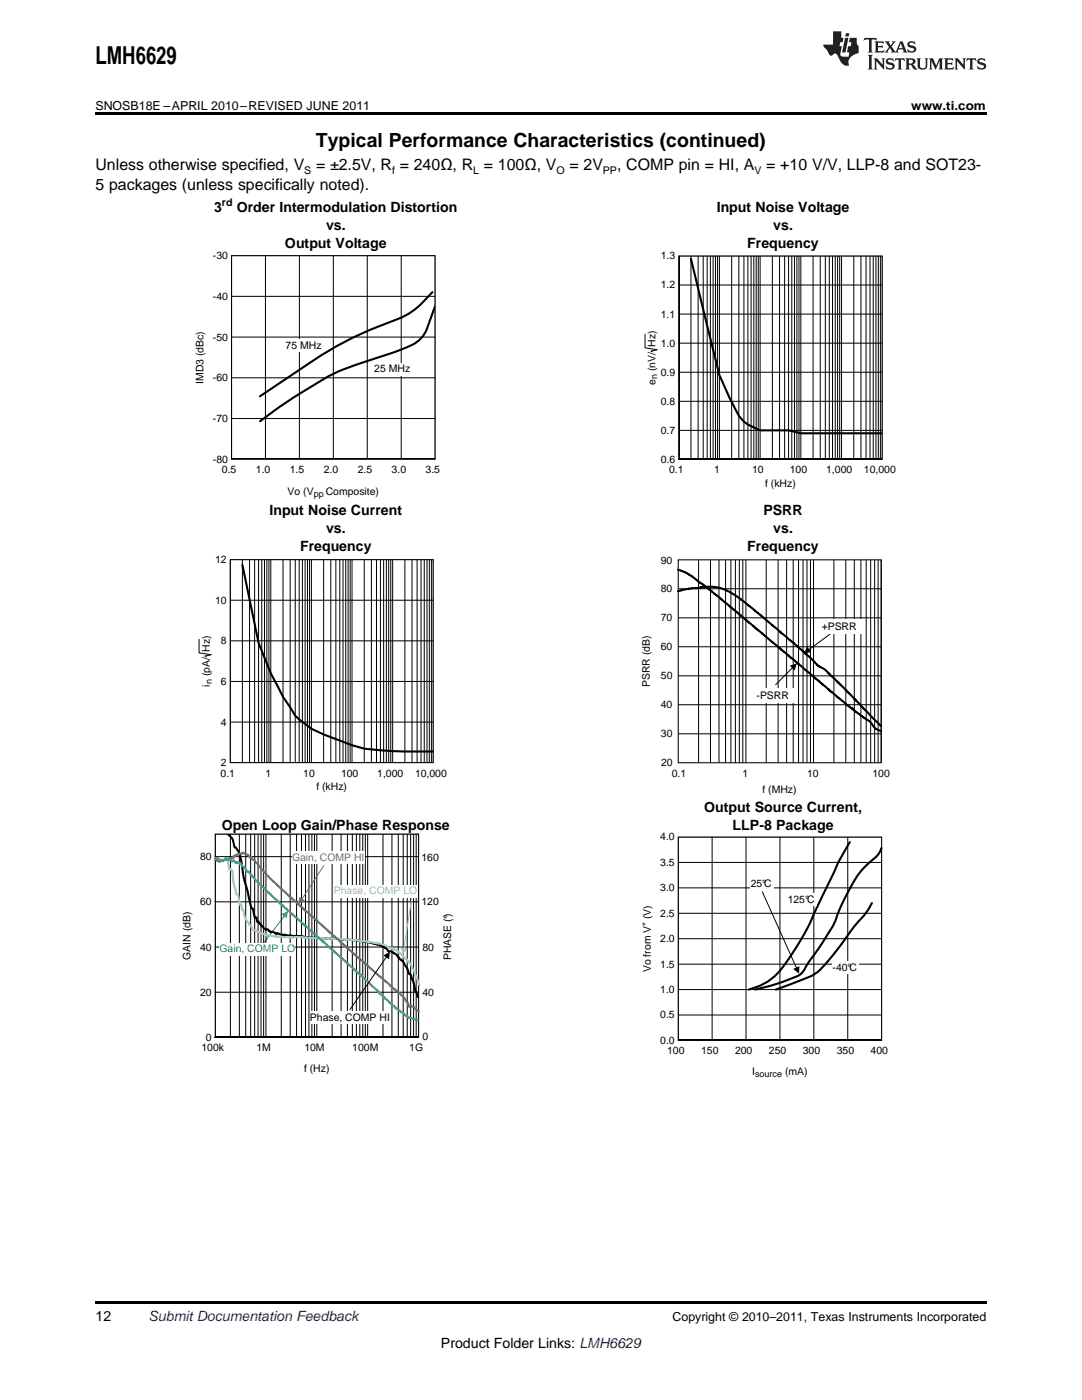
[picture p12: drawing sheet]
<svg xmlns="http://www.w3.org/2000/svg" width="216mm" height="279mm" viewBox="0 0 216 279" stroke-linecap="round" stroke-linejoin="round" font-family="sans-serif">
<path d="M169.6 168.1l-2.2 3.8-4.8 10.2a49.2 49.2 0 0 1-7.8 12.5 10.8 10.8 0 0 1-3.9 2.4l-1.5 .5M174 180.2a35.8 35.8 0 0 1-4.2 5.5l-2.6 3.6a31.3 31.3 0 0 1-4.5 5l-1.2 .7-6.7 2.5" fill="none" stroke="#000" stroke-width=".42"/>
<g fill="none" stroke="#000" stroke-width=".2">
<path d="M135.3 167h40.6v40.6h-40.6zM135.3 177.2h40.6M135.3 172.1h40.6M142.1 167v40.6M148.9 167v40.6M155.6 167v40.6M162.4 167v40.6M169.2 167v40.6M135.3 197.5h40.6M135.3 192.4h40.6M135.3 187.3h40.6M135.3 182.3h40.6"/>
<path d="M135.3 202.6h40.6"/>
</g>
<path d="M135.3 167v40.6h40.6v-40.6zM134.9 166.6h41.4v41.4h-41.4z" fill-rule="evenodd" fill="#fff"/>
<path d="M135.3 167h40.6v40.6h-40.6z" fill="none" stroke="#000" stroke-width=".2"/>
<g fill="#fff">
<path d="M157.2 178.3h5.8v2.4h-5.8z" fill-rule="evenodd"/>
<path d="M166.1 191.8h5.4v2.5h-5.4z" fill-rule="evenodd"/>
</g>
<path d="M152.1 178l6.9 15.2" fill="none" stroke="#000" stroke-width=".2"/>
<path d="M158.3 193.4l1.2-.6-.1 1.5z" fill="#000"/>
<path d="M149.8 175.1h4.6v2.5h-4.6z" fill-rule="evenodd" fill="#fff"/>
<path d="M169.7 177.2h.1M175.9 169.2a5.6 5.6 0 0 1-2.4 2.9 23.5 23.5 0 0 0-5.3 7.9l-.2 .4a30 30 0 0 1-3 6.2l-3.5 5.3a8 8 0 0 1-2.1 2.8l-4.3 1.6-4.4 1.2" fill="none" stroke="#000" stroke-width=".42"/>
<path d="M56.8 182.7l-4.3 5.7" fill="none" stroke="#0087c2" stroke-width=".2"/>
<path d="M56.2 182.5l1.3-.7-.3 1.4z" fill="#0087c2"/>
<g fill="none" stroke="#000" stroke-width=".42">
<path d="M45.5 166.5l.2 .2a2.77 2.77 0 0 1 1.1 2.3 2.78 2.78 0 0 1 1.2 2l.1 .5a36.6 36.6 0 0 0 1.5 7.2l.4 1.9a.82 .82 0 0 0 .5 .8l.3 1.7h.4l.1 .9 .3-.1 .1 .4 .3 .1 .2 .5h.2l.6 .6h.2a.37 .37 0 0 1 .5 .3l.1 .1M53.8 185.9h.1M53.8 185.9l.2 .1M54 186h.1M54 186h.3M54.3 186l.8 .3M54.3 186h.1M55.1 186.3l2.2 .4M55.1 186.3h.1M57.3 186.7h.1M57.9 186.7h-.6M57.9 186.7h.1"/>
<path d="M57.9 186.7l.7 .1M58.6 186.8h.6M58.6 186.8h.1M59.2 186.8h.1M59.2 186.8l.7 .1M59.9 186.9h.1M59.9 186.9l1.7 .2M61.6 187.1h.1M61.6 187.1h.2M61.8 187.1h.1M61.8 187.1h.4M62.2 187.1h.1"/>
<path d="M62.2 187.1l.5 .1M62.7 187.2h.1M62.7 187.2h.6M63.3 187.2h.1M63.3 187.2h.5M63.8 187.2h.1M63.8 187.2h.4M64.2 187.2h.1M64.4 187.2h-.2M64.4 187.2l.7 .1M64.4 187.2h.1M65.1 187.3h.1"/>
<path d="M65.1 187.3h.6M65.7 187.3h.1M65.7 187.3h.4M66.1 187.3h.1M66.1 187.3l1.3 .1M67.4 187.4h.1M67.4 187.4l5.2 .5M72.6 187.9h.1M72.6 187.9h.2M72.8 187.9h.1M72.8 187.9l1.5 .3M74.3 188.2l.5 .2"/>
<path d="M74.3 188.2h.1M74.8 188.4h.1M74.8 188.4l.6 .1M75.4 188.5l.4 .2M75.4 188.5h.1M75.8 188.7l.7 .3M75.8 188.7h.1M76.5 189l.2 .1M76.5 189h.1M76.7 189.1l.9 .8M76.7 189.1h.1M77.6 189.9h.1"/>
<path d="M77.6 189.9l.6 .1M78.2 190h.1M78.2 190l.5 .3M78.7 190.3l.6 .4M78.7 190.3h.1M79.3 190.7v.1M79.3 190.8l.2 .3M79.5 191.1h.1M79.5 191.1l.4 .4M79.9 191.5h.1M80 191.5l.3 .3M80.3 191.8h.1"/>
<path d="M80.4 191.8l.8 1.4 .5 1.1M81.7 194.3v.1M81.7 194.4l.3 .3 .6 1.5 .2 1.5 .3 .3 .2 .9 .2 .1"/>
</g>
<g fill="#000">
<circle cx="59.4" cy="186.9" r=".21"/>
<circle cx="60.1" cy="186.9" r=".21"/>
<circle cx="66.8" cy="187.4" r=".21"/>
<circle cx="67" cy="187.4" r=".21"/>
<circle cx="68.5" cy="187.5" r=".21"/>
<circle cx="69.6" cy="187.6" r=".21"/>
<circle cx="70" cy="187.6" r=".21"/>
<circle cx="71.3" cy="187.7" r=".21"/>
<circle cx="71.7" cy="187.7" r=".21"/>
<circle cx="72.2" cy="187.8" r=".21"/>
</g>
<g fill="none" stroke="#000" stroke-width=".2">
<path d="M42.9 166.5v40.5M46 166.5v40.5M47.8 166.5v40.5M49 166.5v40.5M50 166.5v40.5M50.8 166.5v40.5M51.5 166.5v40.5M52.1 166.5v40.5M52.6 166.5v40.5M53.1 166.5v40.5M56.1 166.5v40.5M57.9 166.5v40.5"/>
<path d="M59.2 166.5v40.5M60.2 166.5v40.5M61 166.5v40.5M61.6 166.5v40.5M62.2 166.5v40.5M62.8 166.5v40.5M63.2 166.5v40.5M66.3 166.5v40.5M68.1 166.5v40.5M69.3 166.5v40.5M70.3 166.5v40.5M71.1 166.5v40.5"/>
<path d="M71.8 166.5v40.5M72.4 166.5v40.5M72.9 166.5v40.5M73.4 166.5v40.5M76.4 166.5v40.5M78.2 166.5v40.5M79.5 166.5v40.5M80.5 166.5v40.5M81.3 166.5v40.5M81.9 166.5v40.5M82.5 166.5v40.5M83 166.5v40.5"/>
<path d="M83.5 166.5v40.5"/>
</g>
<path d="M42.9 166.5v40.5h40.6v-40.5zM42.5 166.2h41.4v41.2h-41.4z" fill-rule="evenodd" fill="#fff"/>
<path d="M42.9 166.5h40.6v40.5h-40.6z" fill="none" stroke="#000" stroke-width=".2"/>
<path d="M42.9 166.5v40.5h40.6v-40.5zM42.5 166.2h41.4v41.2h-41.4z" fill-rule="evenodd" fill="#fff"/>
<path d="M42.9 180h40.6M42.9 171h40.6M42.9 166.5h40.6v40.5h-40.6zM42.9 198h40.6M42.9 189h40.6M42.9 207h40.6" fill="none" stroke="#000" stroke-width=".2"/>
<path d="M64.6 172.8l-4.4 6.7" fill="none" stroke="#66bc29" stroke-width=".2"/>
<path d="M59.7 179l1.2 .7-1.3 .8z" fill="#66bc29"/>
<g fill="#fff">
<path d="M58.3 170h14.4v2.4h-14.4z" fill-rule="evenodd"/>
<path d="M43.8 188.2h15.1v2.5h-15.1z" fill-rule="evenodd"/>
<path d="M66.6 176.6h16.7v2.5h-16.7z" fill-rule="evenodd"/>
</g>
<path d="M82.2 179.2l-1.6 10.2" fill="none" stroke="#82c1e0" stroke-width=".2"/>
<path d="M79.9 189.1l1.4 .2-.9 1.2z" fill="#82c1e0"/>
<g fill="none" stroke="#82c1e0" stroke-width=".42">
<path d="M49.1 183.5h.1M49.1 183.5l.2 .5 .3 .2 .2 .5 .3 .1a.83 .83 0 0 0 .7 .8h.3l1.1 .8h.3M52.5 186.4l1.3 .3M52.5 186.4h.1M53.8 186.7h.1M53.8 186.7l.5 .1M54.3 186.8h.1M54.3 186.8h.4M54.7 186.8v.1M54.7 186.9h.4M55.1 186.9h.1M55.1 186.9l.7 .1"/>
<path d="M55.8 187h.8M55.8 187h.1M56.6 187h.1M56.6 187h.5M57.1 187h.1M57.1 187h.6M57.7 187h.1M57.7 187l.2 .1M57.9 187.1h.5M57.9 187.1h.1M58.4 187.1h.1M59 187l-.6 .1"/>
<path d="M59 187h.1M59 187h.9M59.9 187h.1M59.9 187l.4 .1M60.3 187.1h.1M60.3 187.1h.6M60.9 187.1h.1M60.9 187.1h.3M61.2 187.1h.1M61.2 187.1h.6M61.8 187.1h.1M61.8 187.1l.4 .1"/>
<path d="M62.2 187.2h.1M62.2 187.2h.7M62.9 187.2h.1M62.9 187.2h.2M63.1 187.2h.1M63.1 187.2h.7"/>
</g>
<circle cx="63.8" cy="187.2" r=".21" fill="#82c1e0"/>
<path d="M63.8 187.2h.2" fill="none" stroke="#82c1e0" stroke-width=".42"/>
<circle cx="64" cy="187.2" r=".21" fill="#82c1e0"/>
<path d="M64 187.2l.6 .1M64.6 187.3h.1M64.6 187.3h.5M65.1 187.3h.1M65.1 187.3h.4M65.5 187.3h.1M65.5 187.3h.2M65.7 187.3h.1M65.7 187.3h.4M66.1 187.3h.1M66.1 187.3h.2" fill="none" stroke="#82c1e0" stroke-width=".42"/>
<circle cx="66.3" cy="187.3" r=".21" fill="#82c1e0"/>
<path d="M66.3 187.3l.5 .1" fill="none" stroke="#82c1e0" stroke-width=".42"/>
<circle cx="66.8" cy="187.4" r=".21" fill="#82c1e0"/>
<path d="M66.8 187.4h1.1M67.9 187.4h.2M67.9 187.4h.1" fill="none" stroke="#82c1e0" stroke-width=".42"/>
<circle cx="68.1" cy="187.4" r=".21" fill="#82c1e0"/>
<path d="M68.1 187.4l.4 .1" fill="none" stroke="#82c1e0" stroke-width=".42"/>
<circle cx="68.5" cy="187.5" r=".21" fill="#82c1e0"/>
<path d="M68.5 187.5h.2" fill="none" stroke="#82c1e0" stroke-width=".42"/>
<circle cx="68.7" cy="187.5" r=".21" fill="#82c1e0"/>
<path d="M68.7 187.5h.5M69.2 187.5h.4M69.2 187.5h.1M69.6 187.5h.1M69.6 187.5l1.3 .1" fill="none" stroke="#82c1e0" stroke-width=".42"/>
<circle cx="70.9" cy="187.6" r=".21" fill="#82c1e0"/>
<path d="M70.9 187.6l.8 .1" fill="none" stroke="#82c1e0" stroke-width=".42"/>
<circle cx="71.7" cy="187.7" r=".21" fill="#82c1e0"/>
<path d="M71.7 187.7l.5 .1M72.2 187.8h.1M72.2 187.8h.4M72.6 187.8l.7 .1M72.6 187.8h.1M73.3 187.9l2.1 .4M73.3 187.9h.1M75.4 188.3l1 .2 .7 .3 .4 .3h.3M75.4 188.3h.1" fill="none" stroke="#82c1e0" stroke-width=".42"/>
<circle cx="77.8" cy="189.1" r=".21" fill="#82c1e0"/>
<path d="M45.5 171.9l.2 1.5h.3l.2 .3 .2 .1 .2 2.3 .6 2.4h.3l.4 2 .2 .1 .2 .9 .3 .1 .1 1.1 .4 .8M77.8 189.1l.4 .1M78.2 189.2h.1M78.2 189.2l.5 .3M78.7 189.5h.1M78.7 189.5a4.7 4.7 0 0 1 1.9 1.5l.9 .9M81.5 191.9h.1M81.5 191.9l.4 .4 .7 1.5 1.1 2.8" fill="none" stroke="#82c1e0" stroke-width=".42"/>
<g fill="none" stroke="#66bc29" stroke-width=".42">
<path d="M42.9 171.5l1 .5a.35 .35 0 0 1 .5-.2l.7-.5 .4 .3 .3-.4 .6 .1 .2-.4 .3 .1 .1-.4 .3 .1 .2-.3 .4-.1 .3 .2a.42 .42 0 0 1 .4-.3 .42 .42 0 0 1 .4 .3 .78 .78 0 0 1 .8 .6h.3a.57 .57 0 0 0 .7 .5l.2 .5 2 2.2M53 174.3h.1M53 174.3l2.4 2.4M55.4 176.7h.1M55.4 176.7l.8 .8M56.2 177.5h.1M56.2 177.5l1.3 1.2M57.5 178.7h.1M57.5 178.7l.7 .5M58.2 179.2h.1M58.2 179.2l.2 .2M58.4 179.4h.1"/>
<path d="M58.4 179.4l1.1 1M59.5 180.4h.1M59.5 180.4l.6 .6M60.1 181h.1M60.1 181l.7 .6M60.8 181.6h.1M60.8 181.6l.2 .2M61 181.8h.1M61 181.8l.6 .5M61.6 182.3h.1M61.6 182.3l.4 .4M62 182.7h.1"/>
<path d="M62.1 182.7l1.2 1.2M63.3 183.9h.1M63.4 183.9l.8 .7M64.2 184.6h.1M64.2 184.6l.2 .2M64.4 184.8h.1M64.4 184.8l.2 .2M64.6 185h.1M64.6 185l.9 .8M65.5 185.8h.1M65.5 185.8l.4 .4M65.9 186.2h.1"/>
<path d="M65.9 186.2l.7 .6M66.6 186.8h.1M66.6 186.8l.2 .2M66.8 187l.4 .3M66.8 187h.1M67.2 187.3h.1M67.2 187.3l.7 .6M67.9 187.9h.1M67.9 187.9l.2 .2M68.1 188.1l.2 .2M68.1 188.1h.1M68.3 188.3h.1"/>
<path d="M68.3 188.3l.2 .2M68.5 188.5l.5 .4M68.5 188.5h.1M69 188.9l.2 .2M69 188.9h.1M69.2 189.1h.1M69.2 189.1l.2 .2M69.4 189.3l.2 .2M69.4 189.3h.1M69.6 189.5l.9 .7M69.6 189.5h.1M70.5 190.2l.2 .2"/>
<path d="M70.5 190.2h.1M70.7 190.4l.2 .2M70.7 190.4h.1M70.9 190.6h.1M70.9 190.6l.6 .6M71.5 191.2h.1M71.6 191.2l.2 .2M71.8 191.4l.2 .2M71.8 191.4h.1M72 191.6h.1M72 191.6l.2 .1M72.2 191.7l.4 .4"/>
<path d="M72.2 191.7h.1M72.6 192.1h.1M72.6 192.1l.2 .2M72.8 192.3h.1M72.8 192.3l.3 .2M73.1 192.5h.1M73.1 192.5l.2 .2M73.3 192.7l1.9 1.7M73.3 192.7h.1M75.2 194.4l.2 .2M75.2 194.4h.1M75.4 194.6h.1"/>
<path d="M75.4 194.6l.3 .2M75.7 194.8h.1M75.7 194.8l.2 .1M75.9 194.9l1.1 1M75.9 194.9h.1M77 195.9h.1M77 195.9l.8 .7M77.8 196.6v.1M77.8 196.7l.9 .7M78.7 197.4l.2 .2M78.7 197.4h.1M78.9 197.6h.1"/>
<path d="M78.9 197.6l.2 .2M79.1 197.8l1.6 1.4 .7 1 .2 .7 .4-.2 .5 .3M79.1 197.8h.1M82.5 201h.1M82.5 201l1.1 .8"/>
</g>
<path d="M42.9 171.4a.79 .79 0 0 1 1.1 .3l.2-.1 .2 .2a.34 .34 0 0 0 .4-.3h.2a.43 .43 0 0 0 .6 .1M81.7 203.1l1.1 .3M82.8 203.4h.1M82.8 203.4l.6 .3" fill="none" stroke="#0087c2" stroke-width=".42"/>
<circle cx="81.7" cy="203.1" r=".21" fill="#0087c2"/>
<g fill="none" stroke="#0087c2" stroke-width=".42">
<path d="M45.6 171.6a.59 .59 0 0 1 .7 .3l.4-.2 .2 .4h.2M47.1 172.1h.1M47.3 172.1h-.2M47.3 172.1l.1 .1M47.4 172.2l.2-.1 .3 .4 .3-.1a.79 .79 0 0 0 .6 .7l.2 .3a.74 .74 0 0 0 .7 .6l.2 .4M49.9 174.4h.1M49.9 174.4l2.2 2.3M52.1 176.7h.1M52.1 176.7l1.5 1.5M53.6 178.2h.1M53.6 178.2l.4 .3M54 178.5h.1"/>
<path d="M54 178.5l.3 .3M54.3 178.8h.1M54.3 178.8l.4 .4M54.7 179.2h.1M54.7 179.2l1.1 .9M55.8 180.1v.1M55.8 180.2l.8 .7M56.6 180.9h.1M56.6 180.9l.7 .6M57.3 181.5h.1M57.3 181.5l.8 .8M58.1 182.3h.1"/>
<path d="M58.1 182.3l.3 .2M58.4 182.5h.1M58.4 182.5l.8 .7M59.2 183.2h.1M59.2 183.2l.7 .6M59.9 183.8h.1M59.9 183.8l.4 .4M60.3 184.2h.1M60.3 184.2l.2 .2M60.5 184.4h.1M60.5 184.4l.4 .4M60.9 184.8h.1"/>
<path d="M60.9 184.8l1.1 1M62 185.8h.1M62 185.8l.2 .1M62.2 185.9v.1M62.2 186l.5 .3M62.7 186.3h.1M62.7 186.3l.2 .2M62.9 186.5h.1M62.9 186.5l.2 .2M63.1 186.7h.1M63.1 186.7l.2 .2M63.3 186.9h.1"/>
<path d="M63.3 186.9l.2 .2M63.5 187.1h.1M63.5 187.1l.7 .6M64.2 187.7h.1M64.2 187.7l.2 .2M64.4 187.9h.1M64.4 187.9l.2 .2M64.6 188.1h.1M64.6 188.1l.7 .5M65.3 188.6h.1M65.3 188.6l.4 .4M65.7 189h.1"/>
<path d="M65.7 189l.2 .2M65.9 189.2h.1M65.9 189.2l.4 .4M66.3 189.6h.1M66.3 189.6l.3 .2M66.6 189.8l.2 .2M66.6 189.8h.1M66.8 190h.1M66.8 190l.2 .2M67 190.2h.1M67 190.2l.2 .2M67.2 190.4h.1"/>
<path d="M67.2 190.4l.7 .5M67.9 190.9h.1M67.9 190.9l.2 .2M68.1 191.1h.1M68.1 191.1l.2 .2M68.3 191.3h.1M68.3 191.3l.2 .2M68.5 191.5l.4 .4M68.5 191.5h.1M68.9 191.9l.3 .2M68.9 191.9h.1M69.2 192.1h.1"/>
<path d="M69.2 192.1l.2 .2M69.4 192.3l.2 .2M69.4 192.3h.1M69.6 192.5l.8 .8M69.6 192.5h.1M70.4 193.3l.3 .2M70.4 193.3h.1M70.7 193.5h.1M70.7 193.5l.2 .2M70.9 193.7h.1M70.9 193.7l.8 .7M71.7 194.4h.1"/>
<path d="M71.7 194.4l.5 .4M72.2 194.8l.4 .4M72.2 194.8h.1M72.6 195.2l.2 .2M72.6 195.2h.1M72.8 195.4h.1M72.8 195.4l.2 .2M73 195.6l.3 .2M73 195.6h.1M73.3 195.8l1.9 1.8M73.3 195.8h.1M75.2 197.6l.2 .3"/>
<path d="M75.2 197.6h.1M75.4 197.9l.2 .2M75.4 197.9h.1M75.6 198.1h.1M75.6 198.1l.2 .2M75.8 198.3l1.1 1M75.8 198.3h.1M76.9 199.3h.1M76.9 199.3l1.1 1M78 200.3v.1M78 200.4l.6 .4M78.6 200.8l.3 .2"/>
<path d="M78.6 200.8h.1M78.9 201v.1M78.9 201.1l2.1 1.6M81 202.7h.1M81 202.7l.7 .4"/>
</g>
<path d="M77.1 190.9l-7.3 10.6" fill="none" stroke="#000" stroke-width=".2"/>
<path d="M76.5 190.7l1.3-.7-.2 1.4z" fill="#000"/>
<path d="M61.8 201.8h16v2.5h-16z" fill-rule="evenodd" fill="#fff"/>
<g fill="none" stroke="#000" stroke-width=".2">
<path d="M135.3 117.5h40.5M139.4 111.7v40.5M141.8 111.7v40.5M143.5 111.7v40.5M144.8 111.7v40.5M145.8 111.7v40.5M146.7 111.7v40.5M147.5 111.7v40.5M148.2 111.7v40.5M148.8 111.7v40.5M152.9 111.7v40.5M155.3 111.7v40.5"/>
<path d="M157 111.7v40.5M158.3 111.7v40.5M159.3 111.7v40.5M160.2 111.7v40.5M161 111.7v40.5M161.7 111.7v40.5M162.3 111.7v40.5M166.4 111.7v40.5M168.8 111.7v40.5M170.5 111.7v40.5M171.8 111.7v40.5M172.8 111.7v40.5"/>
<path d="M173.7 111.7v40.5M174.5 111.7v40.5M175.2 111.7v40.5M175.8 111.7v40.5M135.3 134.9h40.5M135.3 129.1h40.5M135.3 123.3h40.5M165.7 126.5l-4.4 3.2M135.3 146.4h40.5M135.3 140.6h40.5"/>
</g>
<path d="M135.3 111.7h40.5v40.5h-40.5z" fill="none" stroke="#000" stroke-width=".21"/>
<g fill="none" stroke="#000" stroke-width=".42">
<path d="M135.3 118l2.3-.5 4.3-.4 1.7 .2 1.7 .7 1.6 .9 3.2 2.5 11.8 10.1a8 8 0 0 0 2.9 2.3l11 11.1M135.3 113.7l.7 .2M136 113.9h.1M136 117.8h.1M136 113.9l1.4 .7M137.4 114.6h.1M137.4 114.6l2.3 1.7M137.4 117.5h.1M138 117.4h.1M138.9 117.4h.1M139.7 116.3h.1M139.7 117.3h.1"/>
<path d="M139.7 116.3l.6 .4M140 117.2h.1M140.3 116.7h.1M140.3 116.7l.3 .2M140.6 116.9h.1M140.6 116.9l.6 .5M140.9 117.1h.1M141.2 117.4h.1M141.2 117.4l1.4 1.1M142.6 118.5h.1M142.6 118.5l1.2 .9M143.8 119.4h.1"/>
<path d="M143.8 119.4l.3 .3M144.1 119.7h.1M144.1 119.7l1.7 1.4M144.9 117.8h.1M147.8 119.6h.1M145.8 121.1v.1M145.8 121.2l.3 .2M146.1 121.4h.1M146.1 121.4l.3 .2M146.4 121.6h.1M146.4 121.6l.8 .7M147.2 122.3h.1"/>
<path d="M147.2 122.3l.3 .3M147.5 122.6h.1M147.5 122.6l.3 .2M147.8 122.8h.1M147.8 122.8l.9 .8M148.7 123.6h.1M148.7 123.6l.2 .2M148.9 123.8h.1M148.9 123.8l.3 .3M149.2 120.7h.1M149.2 124.1h.1M149.2 124.1l.3 .2"/>
<path d="M149.5 121h.1M149.5 124.3h.1M149.5 124.3l.9 .7M150.4 125h.1M150.4 125l.3 .3M150.7 121.9h.1M150.7 125.3h.1M150.7 125.3l.3 .2M151 125.5h.1M151 125.5l.2 .2M151.2 122.4h.1M151.2 125.7h.1"/>
<path d="M151.2 125.7l.9 .7M151.8 122.8h.1M152.1 126.4h.1M152.1 126.4l15.3 12.9 4.7 3.7a6.2 6.2 0 0 1 2.6 2.4l1.1 .5M152.4 123.3h.1M152.7 126.9h.1M154.1 124.8h.1M154.1 128.2h.1M155.6 126h.1M155.6 129.4h.1M155.8 126.3h.1M155.8 129.6h.1"/>
<path d="M156.4 130.1h.1M157.3 130.8h.1M157.6 127.7h.1M157.6 131h.1M157.9 127.9v.1M157.9 131.3h.1M158.4 128.4h.1M158.4 131.7h.1M159 128.9h.1M159 132.2h.1M159.3 129.2h.1M159.3 132.5h.1"/>
<path d="M160.2 129.9h.1M160.4 130.2h.1M160.7 130.4h.1M160.7 133.7h.1M161 130.7h.1M162.2 134.9h.1M162.5 132.1h.1M162.5 135.2h.1M162.7 135.4h.1M163 132.7h.1M163.3 135.9h.1M163.3 132.9h.1"/>
<path d="M163.6 133.1h.1M163.9 136.4h.1M164.2 136.6h.1M165.3 134.4h.1M165.3 137.6h.1M165.6 134.6h.1M165.6 137.9h.1M165.9 134.9h.1M165.9 138.1h.1M167.1 136h.1M167.1 139.1h.1M167.4 136.3h.1"/>
<path d="M167.4 139.3h.1M167.6 136.6h.1M167.6 139.5h.1M168.8 137.7h.1M169.1 138h.1M169.4 138.3h.1M170.5 139.5h.1M170.8 139.8h.1M168.8 140.5h.1M169.1 140.7h.1M169.4 140.9h.1M169.9 141.4h.1"/>
<path d="M170.5 141.8h.1M170.8 142.1h.1M172 141h.1M172 142.9h.1M172.2 141.3h.1M172.2 143.1h.1M172.5 141.6h.1M172.5 143.3h.1M174 143.1h.1M175.4 144.5h.1"/>
</g>
<path d="M161.1 129.1l.8 1-1.5 .3z" fill="#000"/>
<g fill="#fff">
<path d="M162.8 123.6h9.3v2.9h-9.3z" fill-rule="evenodd"/>
<path d="M149.7 137.3h9v2.9h-9z" fill-rule="evenodd"/>
</g>
<g fill="none" stroke="#000" stroke-width=".2">
<path d="M45.9 111.7h40.6v40.5h-40.6zM45.9 119.8h40.6M48.4 111.7v40.5M49.8 111.7v40.5M50.8 111.7v40.5M51.6 111.7v40.5M52.2 111.7v40.5M52.8 111.7v40.5M53.2 111.7v40.5M53.7 111.7v40.5M54 111.7v40.5M56.5 111.7v40.5"/>
<path d="M57.9 111.7v40.5M58.9 111.7v40.5M59.7 111.7v40.5M60.3 111.7v40.5M60.9 111.7v40.5M61.4 111.7v40.5M61.8 111.7v40.5M62.1 111.7v40.5M64.6 111.7v40.5M66 111.7v40.5M67 111.7v40.5M67.8 111.7v40.5"/>
<path d="M68.4 111.7v40.5M69 111.7v40.5M69.5 111.7v40.5M69.9 111.7v40.5M70.2 111.7v40.5M72.7 111.7v40.5M74.1 111.7v40.5M75.1 111.7v40.5M75.9 111.7v40.5M76.6 111.7v40.5M77.1 111.7v40.5M77.6 111.7v40.5"/>
<path d="M78 111.7v40.5M78.3 111.7v40.5M80.8 111.7v40.5M82.2 111.7v40.5M83.2 111.7v40.5M84 111.7v40.5M84.7 111.7v40.5M85.2 111.7v40.5M85.7 111.7v40.5M86.1 111.7v40.5M45.9 136h40.6M45.9 127.9h40.6"/>
<path d="M158.2 133.2l-3.4 3.4M45.9 144.1h40.6"/>
</g>
<path d="M157.6 132.9l1.4-.5-.4 1.4z" fill="#000"/>
<path d="M48.4 112.7l3.2 15.6 2.4 6.1 2.5 4.7 2.4 3.7 3.2 2.6a77.8 77.8 0 0 0 10.6 4 91.3 91.3 0 0 0 13.8 .6" fill="none" stroke="#000" stroke-width=".42"/>
<path d="M45.9 111.7v40.5h40.6v-40.5zM45.5 111.3h41.4v41.3h-41.4z" fill-rule="evenodd" fill="#fff"/>
<g fill="none" stroke="#000" stroke-width=".2">
<path d="M46.2 51h40.6v40.7h-40.6zM46.2 59.1h40.6M53 51v40.7M59.7 51v40.7M66.5 51v40.7M73.3 51v40.7M80.1 51v40.7M46.2 75.4h40.6M46.2 67.3h40.6M46.2 83.5h40.6M45.9 111.7h40.6v40.5h-40.6zM39.7 127.6v2.7l2.4 .4"/>
<path d="M40.9 130.9l.3 .2"/>
</g>
<path d="M42.1 130.7l-1.1 .2" fill="none" stroke="#000" stroke-width=".21"/>
<path d="M86.3 58.3l-2 2.1a13.2 13.2 0 0 1-4.8 3.2l-4 1.6a65.7 65.7 0 0 0-12.9 6.7l-10.7 7.2M86.8 61.1l-1.6 4.5a6.3 6.3 0 0 1-4.2 3.8l-10.6 3.6-4.1 1.7-8.4 5.1-6 4.3" fill="none" stroke="#000" stroke-width=".42"/>
<path d="M46.2 51v40.7h40.6v-40.7zM45.8 50.6h41.4v41.5h-41.4z" fill-rule="evenodd" fill="#fff"/>
<path d="M46.2 51h40.6v40.7h-40.6z" fill="none" stroke="#000" stroke-width=".2"/>
<g fill="#fff">
<path d="M74.7 72.4h7.2v2.5h-7.2z" fill-rule="evenodd"/>
<path d="M57 67.8h7.2v2.5h-7.2z" fill-rule="evenodd"/>
</g>
<path d="M137.9 51.7l5.7 23.2 2 4.6 1.8 3.5 1 1.2 .8 .5 2.5 1.2h5.7l2.4 .6h16.2" fill="none" stroke="#000" stroke-width=".42"/>
<g fill="none" stroke="#000" stroke-width=".2">
<path d="M135.4 51.1h40.6v40.6h-40.6zM135.4 56.9h40.6M137.9 51.1v40.6M139.3 51.1v40.6M140.3 51.1v40.6M141.1 51.1v40.6M141.7 51.1v40.6M142.3 51.1v40.6M142.8 51.1v40.6M143.2 51.1v40.6M143.6 51.1v40.6M146 51.1v40.6"/>
<path d="M147.4 51.1v40.6M148.4 51.1v40.6M149.2 51.1v40.6M149.9 51.1v40.6M150.4 51.1v40.6M150.9 51.1v40.6M151.3 51.1v40.6M151.7 51.1v40.6M154.1 51.1v40.6M155.5 51.1v40.6M156.6 51.1v40.6M157.4 51.1v40.6"/>
<path d="M158 51.1v40.6M158.5 51.1v40.6M159 51.1v40.6M159.4 51.1v40.6M159.8 51.1v40.6M162.2 51.1v40.6M163.7 51.1v40.6M164.7 51.1v40.6M165.5 51.1v40.6M166.1 51.1v40.6M166.7 51.1v40.6M167.1 51.1v40.6"/>
<path d="M167.5 51.1v40.6M167.9 51.1v40.6M170.4 51.1v40.6M171.8 51.1v40.6M172.8 51.1v40.6M173.6 51.1v40.6M174.2 51.1v40.6M174.8 51.1v40.6M175.3 51.1v40.6M175.7 51.1v40.6M135.4 74.3h40.6M135.4 68.5h40.6"/>
<path d="M135.4 62.7h40.6M135.4 85.9h40.6M135.4 80.1h40.6"/>
</g>
<path d="M135.4 51.1v40.6h40.6v-40.6zM135 50.7h41.4v41.4h-41.4z" fill-rule="evenodd" fill="#fff"/>
<path d="M135.4 51.1h40.6v40.6h-40.6zM128.7 66.7v2.7l2.4 .4M129.9 70l.3 .2" fill="none" stroke="#000" stroke-width=".2"/>
<path d="M131.1 69.8l-1.1 .3" fill="none" stroke="#000" stroke-width=".21"/>
<g fill="#231f20">
<path d="M172.5 7.6l-.1 .5 .4-.2h.6v.1v2.1l-.2 .4h.9l-.2-.4v-2.1l.1-.1h.5l.5 .2-.2-.5zM174.5 8.3l.2 .3v1.5l-.2 .4h1.8l.2-.6a1.04 1.04 0 0 1-1.3 .2v-.7h.6l.3 .2v-.6l-.3 .2h-.6v-.6l.8-.1 .4 .3-.2-.5zM176.5 8.3l.9 1.1-.9 1.1h.8l-.2-.2 .4-.7 .5 .7-.2 .2h1.5l-.2-.2 .2-.4h.9l.1 .4-.2 .2h1l-.3-.3-.7-1.9h-.5l-.9 2-.8-1 .9-1h-.8l.1 .3-.4 .5-.3-.6 .1-.2zM179.7 8.6l.4 1h-.7zM181.3 8.4a.63 .63 0 0 0-.2 .7 .63 .63 0 0 0 .6 .4l.6 .2 .1 .2a.75 .75 0 0 1-.7 .4 .75 .75 0 0 1-.6-.5l.1 .7 .1-.1a1.11 1.11 0 0 0 1.5-.6 1.13 1.13 0 0 0-1.2-.8l-.1-.4a1.04 1.04 0 0 1 1.2 .2l-.2-.5-.2 .1-.4-.2zM173.2 10.9l.2 .4v2.2l-.2 .4h1l-.3-.4v-2.2l.3-.4zM174.3 11.6l.3 .4v1.5l-.3 .4h.8l-.2-.4v-1.3l1.5 1.7v-1.9l.2-.4h-.7l.2 .4v.9l-1.1-1.3zM177 11.8a.62 .62 0 0 0-.2 .7 .62 .62 0 0 0 .6 .4l.6 .1 .1 .3a.76 .76 0 0 1-.7 .3 .76 .76 0 0 1-.7-.4l.2 .7 .1-.1a1.11 1.11 0 0 0 1.5-.6 1.13 1.13 0 0 0-1.2-.8l-.1-.4a1.04 1.04 0 0 1 1.2 .2l-.2-.6-.2 .1-.5-.1zM178.7 11.6l-.2 .6a.61 .61 0 0 1 .8-.3v1.6l-.2 .4h.9l-.2-.4v-1.6a.63 .63 0 0 1 .7 .3l-.1-.6zM180.6 11.6l.3 .4v1.5l-.3 .4h1l-.2-.2-.1-.8 .6 .2a.76 .76 0 0 0 1.2 .7l-1-1a.58 .58 0 0 0 .6-.5 .58 .58 0 0 0-.5-.6zM181.4 11.9h.1a.45 .45 0 0 1 .5 .1 .45 .45 0 0 1 .1 .5l-.8 .2zM182.9 11.6l.2 .2a2.17 2.17 0 0 0 .3 1.9 .99 .99 0 0 0 1.6-.6v-1.1l.2-.4h-.7l.2 .2a1.92 1.92 0 0 1-.2 1.8 .6 .6 0 0 1-.9-.5v-1.1l.2-.4zM185.4 11.6l.2 .4v1.5l-.2 .4h.7l-.2-.4v-1.4l.8 1.8 .8-1.8v1.4l-.2 .4h.9l-.2-.4v-1.5l.2-.4h-.8l-.6 1.5-.6-1.5zM188.4 11.6l.2 .4v1.5l-.2 .4h1.8l.1-.6a1.04 1.04 0 0 1-1.2 .1v-.6h.5l.4 .2v-.6l-.4 .2h-.5v-.7h.8l.3 .3-.1-.6zM190.5 11.6l.2 .4v1.5l-.2 .4h.7l-.2-.4v-1.3l1.5 1.7v-1.9l.2-.4h-.7l.2 .4v.9l-1.1-1.3zM192.9 11.6l-.1 .6a.61 .61 0 0 1 .7-.3l.1 1.6-.3 .4h1l-.3-.4 .1-1.6a.63 .63 0 0 1 .7 .3l-.1-.6zM195.2 11.8a.62 .62 0 0 0-.2 .7 .62 .62 0 0 0 .6 .4l.6 .1 .1 .3a.76 .76 0 0 1-.7 .3 .76 .76 0 0 1-.6-.4l.1 .7 .1-.1a1.11 1.11 0 0 0 1.6-.6 1.13 1.13 0 0 0-1.3-.8l-.1-.4a1.04 1.04 0 0 1 1.2 .2l-.1-.6-.2 .1-.5-.1z"/>
<path d="M166.2 6.3v2.6h-1.9v.4l.8 .9a.91 .91 0 0 0 1 .8 .56 .56 0 0 1 .5-.3 .56 .56 0 0 1 .5 .3l.4 .8a1.53 1.53 0 0 0 1.9 1.2 1.54 1.54 0 0 1 1-2.1l.9-.3v-1.4a1.52 1.52 0 0 1-.4-1.6h-1.3l-.2 .8h.5l-.2 .8h-.5l-.1 1v.2l.4 .1-.2 .8a1.93 1.93 0 0 1-1.6-.3l.3-1.8h-.5l.2-.8h.4l.2-.8h-.4v-1.3zM168.6 7.6l-.6 2.9h.7l.6-2.9zM168.8 6.6l-.1 .7h.6l.2-.7z"/>
</g>
<path d="M19 22.5h177.8v.5h-177.8zM19 259.7h177.8v.5h-177.8z" fill="#000"/>
<text font-size="4.9" x="19" y="12.8">LMH6629</text>
<text font-size="3.9" x="63" y="29.3">Typical Performance Characteristics (continued)</text>
<g font-size="3.2">
<text x="19" y="34">Unless otherwise specified, V</text>
<text x="63.1" y="34">= ±2.5V, R = 240Ω, R = 100Ω, V</text>
<text x="113.6" y="34">= 2V</text>
<text x="123.1" y="34">, COMP pin = HI, A</text>
<text x="152.9" y="34">= +10 V/V, LLP-8 and SOT23-</text>
<text x="19" y="37.9">5 packages (unless specifically noted).</text>
</g>
<g font-size="2.8">
<text x="42.7" y="42.3">3</text>
<text x="47.2" y="42.3">Order Intermodulation Distortion</text>
<text x="65.1" y="45.9">vs.</text>
<text x="143" y="42.3">Input Noise Voltage</text>
<text x="154.3" y="45.9">vs.</text>
<text x="56.9" y="49.5">Output Voltage</text>
<text x="149.1" y="49.5">Frequency</text>
<text x="53.8" y="102.8">Input Noise Current</text>
<text x="65.1" y="106.4">vs.</text>
<text x="152.3" y="102.8">PSRR</text>
<text x="154.3" y="106.4">vs.</text>
<text x="59.9" y="110">Frequency</text>
<text x="149.1" y="110">Frequency</text>
<text x="140.5" y="162">Output Source Current,</text>
<text x="44.2" y="165.6">Open Loop Gain/Phase Response</text>
<text x="146.2" y="165.6">LLP-8 Package</text>
<text x="19" y="263.6">12</text>
<text x="88" y="269">Product Folder Links: LMH6629</text>
</g>
<text font-size="2.8" fill="#0000c8" x="29.6" y="263.6">Submit Documentation Feedback</text>
<g font-size="2.5">
<text x="19" y="21.9">SNOSB18E –APRIL 2010–REVISED JUNE 2011</text>
<text x="181.8" y="21.9">www.ti.com</text>
<text x="134.2" y="263.6">Copyright © 2010–2011, Texas Instruments Incorporated</text>
</g>
<g font-size="2.1">
<text x="60.7" y="34.6">S</text>
<text x="78.2" y="34.6">f</text>
<text x="94.4" y="34.6">L</text>
<text x="111.1" y="34.6">O</text>
<text x="120.3" y="34.6">PP</text>
<text x="150.5" y="34.6">V</text>
<text x="44.3" y="41.2">rd</text>
<text x="42.5" y="51.7">-30</text>
<text x="131.8" y="51.8">1.3</text>
<text x="42.5" y="59.8">-40</text>
<text x="131.8" y="57.6">1.2</text>
<text x="131.8" y="63.4">1.1</text>
<text x="42.5" y="68">-50</text>
<text x="57" y="69.7">75 MHz</text>
<text x="131.8" y="69.2">1.0</text>
<text x="40.6" y="76.6" transform="rotate(-90 40.6 76.6)">IMD3 (dBc)</text>
<text x="42.5" y="76.1">-60</text>
<text x="74.7" y="74.3">25 MHz</text>
<text x="130.8" y="76.8" transform="rotate(-90 130.8 76.8)">e</text>
<text x="130.8" y="74.1" transform="rotate(-90 130.8 74.1)">(nV/ Hz)</text>
<text x="131.8" y="75">0.9</text>
<text x="131.8" y="80.8">0.8</text>
<text x="42.5" y="84.2">-70</text>
<text x="131.8" y="86.6">0.7</text>
<text x="42.5" y="92.3">-80</text>
<text x="44.3" y="94.4">0.5</text>
<text x="51.1" y="94.4">1.0</text>
<text x="57.8" y="94.4">1.5</text>
<text x="64.6" y="94.4">2.0</text>
<text x="71.4" y="94.4">2.5</text>
<text x="78.1" y="94.4">3.0</text>
<text x="84.9" y="94.4">3.5</text>
<text x="131.8" y="92.4">0.6</text>
<text x="133.5" y="94.5">0.1</text>
<text x="142.5" y="94.5">1</text>
<text x="150.1" y="94.5">10</text>
<text x="157.6" y="94.5">100</text>
<text x="164.9" y="94.5">1,000</text>
<text x="172.4" y="94.5">10,000</text>
<text x="57.4" y="98.9">Vo (V</text>
<text x="65" y="98.9">Composite)</text>
<text x="152.7" y="97.1">f (kHz)</text>
<text x="42.9" y="112.4">12</text>
<text x="131.9" y="112.5">90</text>
<text x="131.9" y="118.2">80</text>
<text x="42.9" y="120.5">10</text>
<text x="131.9" y="124">70</text>
<text x="164" y="125.7">+PSRR</text>
<text x="44.1" y="128.6">8</text>
<text x="131.9" y="129.7">60</text>
<text x="41.9" y="137" transform="rotate(-90 41.9 137)">i</text>
<text x="41.9" y="135" transform="rotate(-90 41.9 135)">(pA/ Hz)</text>
<text x="44.1" y="136.7">6</text>
<text x="129.7" y="137.1" transform="rotate(-90 129.7 137.1)">PSRR (dB)</text>
<text x="131.9" y="135.5">50</text>
<text x="131.9" y="141.3">40</text>
<text x="151" y="139.4">-PSRR</text>
<text x="44.1" y="144.8">4</text>
<text x="131.9" y="147.1">30</text>
<text x="44" y="155">0.1</text>
<text x="44.1" y="152.9">2</text>
<text x="53" y="155">1</text>
<text x="60.5" y="155">10</text>
<text x="68" y="155">100</text>
<text x="75.3" y="155">1,000</text>
<text x="82.8" y="155">10,000</text>
<text x="131.9" y="152.9">20</text>
<text x="134" y="155">0.1</text>
<text x="148.1" y="155">1</text>
<text x="161" y="155">10</text>
<text x="174.1" y="155">100</text>
<text x="63.1" y="157.6">f (kHz)</text>
<text x="152.2" y="158.3">f (MHz)</text>
<text x="131.7" y="167.7">4.0</text>
<text x="39.9" y="171.7">80</text>
<text x="84.1" y="171.8">160</text>
<text x="131.7" y="172.8">3.5</text>
<text x="131.7" y="177.9">3.0</text>
<text x="149.8" y="177">25°C</text>
<text x="39.9" y="180.7">60</text>
<text x="84.1" y="180.5">120</text>
<text x="131.7" y="183">2.5</text>
<text x="157.2" y="180.1">125°C</text>
<text x="38" y="191.5" transform="rotate(-90 38 191.5)">GAIN (dB)</text>
<text x="39.9" y="189.7">40</text>
<text x="84.3" y="189.7">80</text>
<text x="90" y="191.7" transform="rotate(-90 90 191.7)">PHASE (°)</text>
<text x="131.7" y="188">2.0</text>
<text x="129.8" y="194" transform="rotate(-90 129.8 194)">Vo from V (V)</text>
<text x="131.7" y="193.1">1.5</text>
<text x="166.1" y="193.7">-40°C</text>
<text x="39.9" y="198.7">20</text>
<text x="61.8" y="203.7">Phase, COMP HI</text>
<text x="84.3" y="198.7">40</text>
<text x="131.7" y="198.2">1.0</text>
<text x="131.7" y="203.3">0.5</text>
<text x="40.2" y="209.8">100k</text>
<text x="41.1" y="207.7">0</text>
<text x="51.2" y="209.8">1M</text>
<text x="60.7" y="209.8">10M</text>
<text x="70.3" y="209.8">100M</text>
<text x="81.7" y="209.8">1G</text>
<text x="84.3" y="207.6">0</text>
<text x="131.7" y="208.3">0.0</text>
<text x="60.7" y="213.8">f (Hz)</text>
<text x="133.1" y="210.4">100</text>
<text x="139.9" y="210.4">150</text>
<text x="146.7" y="210.4">200</text>
<text x="150.1" y="214.5">I</text>
<text x="153.4" y="210.4">250</text>
<text x="156.7" y="214.5">(mA)</text>
<text x="160.2" y="210.4">300</text>
<text x="167" y="210.4">350</text>
<text x="173.7" y="210.4">400</text>
</g>
<text font-size="2.1" fill="#66bc29" x="58.3" y="171.8">Gain, COMP HI</text>
<text font-size="2.1" fill="#82c1e0" x="66.6" y="178.5">Phase, COMP LO</text>
<text font-size="2.1" fill="#0087c2" x="43.8" y="190.1">Gain, COMP LO</text>
<g font-size="1.8">
<text x="131.2" y="75.6" transform="rotate(-90 131.2 75.6)">n</text>
<text x="62.6" y="99.3">pp</text>
<text x="42.2" y="136.5" transform="rotate(-90 42.2 136.5)">n</text>
<text x="150.7" y="214.9">source</text>
</g>
<text font-size="1.4" x="128.8" y="184.8" transform="rotate(-90 128.8 184.8)">+</text>
</svg>
